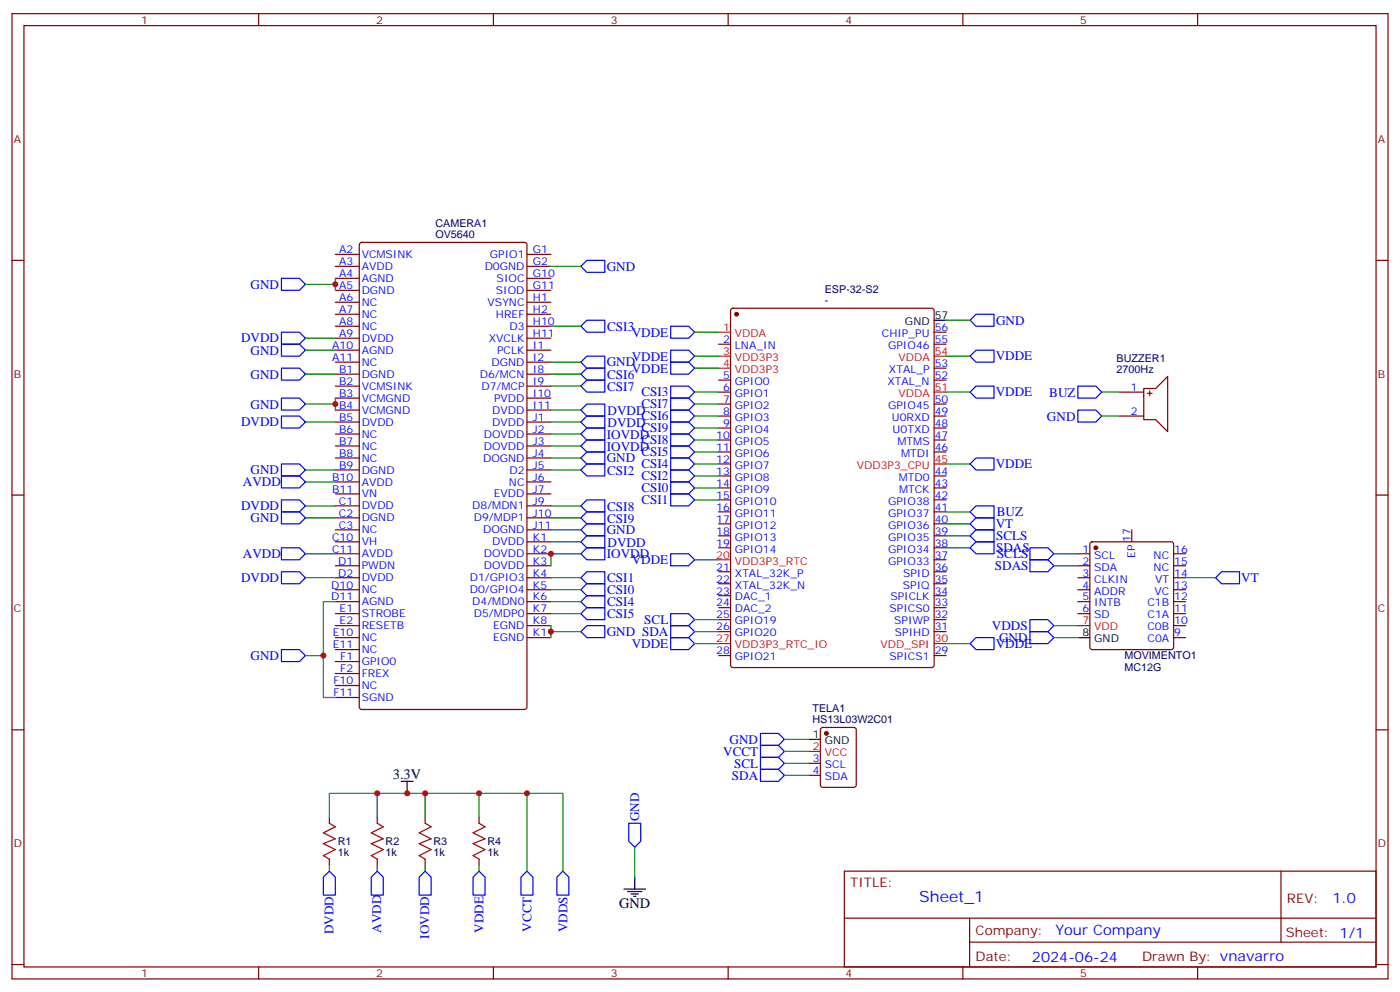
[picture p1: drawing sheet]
<svg xmlns="http://www.w3.org/2000/svg" width="412mm" height="292mm" viewBox="0 0 412 292" stroke-linecap="round" stroke-linejoin="round" font-family="sans-serif">
<g fill="none" stroke="#870000" stroke-width=".35">
<path d="M3.5 4h405.4v284.4h-405.4zM7.1 7.5h398.2v277.3h-398.2zM76.2 4v3.5M145.3 4v3.5M214.5 4v3.5M283.6 4v3.5M352.8 4v3.5M3.5 76.7h3.6M98.8 74.9h7M98.8 78.5h7M106.1 71.6l.4-.2h48l.7 .4v136.5l-.4 .6-48.3 .1-.6-.5-.1-136.4zM155.2 74.9h7.1"/>
<path d="M155.2 78.5h7.1M405.3 76.7h3.6M98.8 82h7M98.8 85.5h7M98.8 89h7M98.8 92.6h7M98.8 96.1h7M98.8 99.6h7M155.2 82h7.1M155.2 85.5h7.1M155.2 89h7.1M155.2 92.6h7.1"/>
<path d="M155.2 96.1h7.1M155.2 99.6h7.1M215.4 91l.5-.2h58.6l.6 .4 .1 104.7-.5 .7h-58.8l-.7-.4v-104.7zM275.2 97.9h3.5M98.8 103.2h7M98.8 106.7h7M98.8 110.2h7M98.8 113.7h7M98.8 117.3h7M155.2 103.2h7.1M155.2 106.7h7.1M155.2 110.2h7.1"/>
<path d="M155.2 113.7h7.1M155.2 117.3h7.1M211.7 115.5h3.5M211.7 101.4h3.5M211.7 112h3.5M211.7 119h3.5M275.2 101.4h3.5M275.2 112h3.5M275.2 119h3.5M275.2 108.4h3.5M329.8 115.5h7.1M336.9 114.4h3.5l3.6-3.5v16.2l-3.6-3.5h-3.5z"/>
<path d="M338 115.9h1.4M338.7 115.1v1.5M98.8 120.8h7M98.8 124.3h7M98.8 127.8h7M98.8 131.4h7M98.8 134.9h7M98.8 138.4h7M155.2 120.8h7.1M155.2 124.3h7.1M155.2 127.8h7.1M155.2 131.4h7.1"/>
<path d="M155.2 134.9h7.1M155.2 138.4h7.1M211.7 122.6h3.5M211.7 126.1h3.5M211.7 129.6h3.5M211.7 133.1h3.5M211.7 136.7h3.5M275.2 122.6h3.5M275.2 126.1h3.5M275.2 129.6h3.5M275.2 133.1h3.5M329.8 122.6h7.1"/>
<path d="M3.5 145.8h3.6M98.8 142h7M98.8 145.5h7M98.8 149h7M98.8 152.5h7M98.8 156.1h7M98.8 159.6h7M155.2 142h7.1M155.2 145.5h7.1M155.2 149h7.1M155.2 152.5h7.1M155.2 156.1h7.1"/>
<path d="M155.2 159.6h7.1M211.7 140.2h3.5M211.7 143.7h3.5M211.7 147.2h3.5M211.7 150.8h3.5M211.7 154.3h3.5M211.7 157.8h3.5M275.2 140.2h3.5M275.2 143.7h3.5M275.2 147.2h3.5M275.2 150.8h3.5M275.2 154.3h3.5"/>
<path d="M275.2 157.8h3.5M321.3 159.8l.4-.2h23.3l.5 .2 .2 .5v30.3l-.2 .5-.5 .2h-23.3l-.5-.2-.2-.5v-30.3zM333.4 156.1v3.5M405.3 145.8h3.6M98.8 163.1h7M98.8 166.7h7M98.8 170.2h7M98.8 173.7h7M98.8 177.2h7M155.2 163.1h7.1M155.2 166.7h7.1M155.2 170.2h7.1"/>
<path d="M155.2 173.7h7.1M155.2 177.2h7.1M211.7 161.4h3.5M211.7 168.4h3.5M211.7 171.9h3.5M211.7 175.5h3.5M211.7 179h3.5M275.2 161.4h3.5M275.2 168.4h3.5M275.2 171.9h3.5M275.2 175.5h3.5M275.2 179h3.5"/>
<path d="M275.2 164.9h3.5M317.5 163.1h3.5M317.5 166.7h3.5M317.5 170.2h3.5M317.5 173.7h3.5M317.5 177.2h3.5M345.7 163.1h3.5M345.7 166.7h3.5M345.7 170.2h3.5M345.7 173.7h3.5M345.7 177.2h3.5M98.8 180.8h7"/>
<path d="M98.8 187.8h7M98.8 184.3h7M98.8 191.3h7M98.8 194.9h7M98.8 198.4h7M155.2 180.8h7.1M155.2 187.8h7.1M155.2 184.3h7.1M211.7 182.5h3.5M211.7 186.1h3.5M211.7 193.1h3.5M275.2 182.5h3.5"/>
<path d="M275.2 186.1h3.5M275.2 193.1h3.5M317.5 180.8h3.5M345.7 180.8h3.5M345.7 187.8h3.5M345.7 184.3h3.5M3.5 215h3.6M98.8 201.9h7M98.8 205.5h7M241.9 214.5l.5-.2h9.1l.7 .4v16.5l-.4 .7h-9.4l-.7-.4v-16.5zM405.3 215h3.6M238.1 224.9h3.6"/>
<path d="M238.1 228.4h3.6M97 240.7v1.8M97 253.1v1.7M111.1 240.7v1.8M111.1 253.1v1.7M125.2 240.7v1.8M125.2 253.1v1.7M141.1 240.7v1.8M141.1 253.1v1.7M248.7 256.6h156.6v28.2h-156.6zM377.3 256.6v20.9M248.7 270.5h156.5"/>
<path d="M285.6 277.5h119.6M285.6 270.5v14.1M3.5 284.1h3.6M76.2 284.8v3.6M145.3 284.8v3.6M214.5 284.8v3.6M283.6 284.8v3.6M352.8 284.8v3.6M405.3 284.1h3.6"/>
</g>
<path d="M275.2 94.3h3.5M317.5 187.8h3.5M238.1 217.8h3.6M118.2 230.2h3.5M119.9 230.2v3.5M187 258.4v3.5M183.8 261.9h6.3M184.9 262.6h4.2M185.9 263.3h2.1M186.6 264h.7" fill="none" stroke="#000" stroke-width=".35"/>
<g fill="#870000" stroke="#870000" stroke-width=".35">
<circle cx="322.8" cy="161.4" r=".53"/>
<circle cx="243.4" cy="216" r=".53"/>
<circle cx="217" cy="92.6" r=".53"/>
</g>
<path d="M211.7 97.9h3.5M211.7 104.9h3.5M211.7 108.4h3.5M275.2 104.9h3.5M275.2 115.5h3.5M275.2 136.7h3.5M211.7 164.9h3.5M211.7 189.6h3.5M275.2 189.6h3.5M317.5 184.3h3.5M238.1 221.3h3.6" fill="none" stroke="#f00" stroke-width=".35"/>
<g fill="none" stroke="#00f" stroke-width=".35">
<path d="M171.1 78.5l1.8-1.8h5.3v3.5h-5.3zM82.9 82h5.3l1.8 1.7-1.8 1.8h-5.3zM82.9 97.9h5.3l1.8 1.7-1.8 1.8h-5.3zM171.1 96.1l1.8-1.8h5.3v3.6h-5.3zM197.6 96.1h5.2l1.8 1.8-1.8 1.7h-5.2zM287.5 92.6h5.3v3.5h-5.3l-1.7-1.8zM82.9 117.3h5.3l1.8 1.7-1.8 1.8h-5.3zM82.9 108.4h5.3l1.8 1.8-1.8 1.8h-5.3zM82.9 101.4h5.3l1.8 1.8-1.8 1.7h-5.3zM171.1 106.7l1.8-1.8h5.3v3.5h-5.3zM171.1 110.2l1.8-1.8h5.3v3.6h-5.3zM171.1 113.7l1.8-1.7h5.3v3.5h-5.3z"/>
<path d="M197.6 113.7h5.2l1.8 1.8-1.8 1.8h-5.2zM197.6 117.3h5.2l1.8 1.7-1.8 1.8h-5.2zM197.6 103.2h5.2l1.8 1.7-1.8 1.8h-5.2zM197.6 106.7h5.2l1.8 1.7-1.8 1.8h-5.2zM285.8 104.9l1.7-1.7h5.3v3.5h-5.3zM287.5 113.7h5.3v3.6h-5.3l-1.7-1.8zM317.5 113.7h5.3l1.8 1.8-1.8 1.8h-5.3zM82.9 136.7h5.3l1.8 1.7-1.8 1.8h-5.3zM82.9 122.6h5.3l1.8 1.7-1.8 1.8h-5.3zM171.1 138.4l1.8-1.7h5.3v3.5h-5.3zM171.1 120.8l1.8-1.8h5.3v3.6h-5.3zM171.1 124.3l1.8-1.7h5.3v3.5h-5.3z"/>
<path d="M171.1 127.8l1.8-1.7h5.3v3.5h-5.3zM171.1 131.4l1.8-1.8h5.3v3.5h-5.3zM171.1 134.9l1.8-1.8h5.3v3.6h-5.3zM197.6 120.8h5.2l1.8 1.8-1.8 1.7h-5.2zM197.6 124.3h5.2l1.8 1.8-1.8 1.7h-5.2zM197.6 127.8h5.2l1.8 1.8-1.8 1.8h-5.2zM197.6 131.4h5.2l1.8 1.7-1.8 1.8h-5.2zM197.6 134.9h5.2l1.8 1.8-1.8 1.7h-5.2zM197.6 138.4h5.2l1.8 1.8-1.8 1.8h-5.2zM287.5 134.9h5.3v3.5h-5.3l-1.7-1.7zM317.5 120.8h5.3l1.8 1.8-1.8 1.7h-5.3zM82.9 150.8h5.3l1.8 1.7-1.8 1.8h-5.3z"/>
<path d="M82.9 147.2h5.3l1.8 1.8-1.8 1.8h-5.3zM82.9 140.2h5.3l1.8 1.8-1.8 1.7h-5.3zM171.1 156.1l1.8-1.8h5.3v3.5h-5.3zM171.1 149l1.8-1.8h5.3v3.6h-5.3zM171.1 152.5l1.8-1.7h5.3v3.5h-5.3zM171.1 159.6l1.8-1.8h5.3v3.6h-5.3zM197.6 142h5.2l1.8 1.7-1.8 1.8h-5.2zM197.6 145.5h5.2l1.8 1.7-1.8 1.8h-5.2zM285.8 157.8l1.7-1.7h5.3v3.5h-5.3zM285.8 150.8l1.7-1.8h5.3v3.5h-5.3zM287.5 159.6h5.3v3.5h-5.3l-1.7-1.7zM287.5 152.5h5.3v3.6h-5.3l-1.7-1.8z"/>
<path d="M82.9 168.4h5.3l1.8 1.8-1.8 1.7h-5.3zM82.9 161.4h5.3l1.8 1.7-1.8 1.8h-5.3zM171.1 170.2l1.8-1.8h5.3v3.5h-5.3zM171.1 173.7l1.8-1.8h5.3v3.6h-5.3zM171.1 177.2l1.8-1.7h5.3v3.5h-5.3zM171.1 163.1l1.8-1.7h5.3v3.5h-5.3zM197.6 163.1h5.2l1.8 1.8-1.8 1.8h-5.2zM303.4 161.4h5.3l1.7 1.7-1.7 1.8h-5.3zM303.4 164.9h5.3l1.7 1.8-1.7 1.7h-5.3zM358.1 170.2l1.7-1.8h5.3v3.5h-5.3zM82.9 191.3h5.3l1.8 1.8-1.8 1.8h-5.3zM171.1 186.1l1.8-1.8h5.3v3.5h-5.3z"/>
<path d="M171.1 180.8l1.8-1.8h5.3v3.5h-5.3zM197.6 187.8h5.2l1.8 1.8-1.8 1.7h-5.2zM197.6 180.8h5.2l1.8 1.7-1.8 1.8h-5.2zM197.6 184.3h5.2l1.8 1.8-1.8 1.7h-5.2zM285.8 189.6l1.7-1.8h5.3v3.5h-5.3zM303.4 186.1h5.3l1.7 1.7-1.7 1.8h-5.3zM303.4 182.5h5.3l1.7 1.8-1.7 1.8h-5.3zM224 216h5.3l1.8 1.8-1.8 1.8h-5.3zM224 219.6h5.3l1.8 1.7-1.8 1.8h-5.3zM224 223.1h5.3l1.8 1.8-1.8 1.7h-5.3zM224 226.6h5.3l1.8 1.8-1.8 1.8h-5.3zM95.2 258.4l1.8-1.8 1.8 1.8v5.3h-3.6z"/>
<path d="M109.4 258.4l1.7-1.8 1.8 1.8v5.3h-3.5zM125.2 256.6l1.8 1.8v5.3h-3.5v-5.3zM141.1 256.6l1.8 1.8v5.3h-3.6v-5.3zM155.2 256.6l1.8 1.8v5.3h-3.5v-5.3zM165.8 256.6l1.8 1.8v5.3h-3.6v-5.3zM185.2 242.5h3.5v5.3l-1.7 1.8-1.8-1.8z"/>
</g>
<g fill="none" stroke="#008700" stroke-width=".35">
<path d="M162.3 78.5h8.8M90 83.7h8.8M90 99.6h8.8M98.8 82v3.5M162.3 96.1h8.8M204.6 97.9h7.1M278.7 94.3h7.1M90 119h8.8M90 110.2h8.8M90 103.2h8.8M98.8 117.3v3.5M162.3 106.7h8.8"/>
<path d="M162.3 110.2h8.8M162.3 113.7h8.8M204.6 119h7.1M204.6 115.5h7.1M204.6 104.9h7.1M204.6 108.4h7.1M278.7 115.5h7.1M278.7 104.9h7.1M324.6 115.5h5.2M90 138.4h8.8M90 124.3h8.8M162.3 138.4h8.8"/>
<path d="M162.3 124.3h8.8M162.3 120.8h8.8M162.3 127.8h8.8M162.3 131.4h8.8M162.3 134.9h8.8M204.6 122.6h7.1M204.6 126.1h7.1M204.6 129.6h7.1M204.6 133.1h7.1M204.6 136.7h7.1M278.7 136.7h7.1M324.6 122.6h5.2"/>
<path d="M90 152.5h8.8M90 149h8.8M90 142h8.8M162.3 152.5h8.8M162.3 156.1h8.8M162.3 149h8.8M162.3 159.6h8.8M204.6 140.2h7.1M204.6 143.7h7.1M204.6 147.2h7.1M278.7 157.8h7.1M278.7 154.3h7.1"/>
<path d="M278.7 150.8h7.1M90 170.2h8.8M90 163.1h8.8M98.8 177.2h-3.6v28.3h3.6M162.3 177.2h8.8M162.3 173.7h8.8M162.3 170.2h8.8M171.1 163.1h-8.8v3.6M204.6 164.9h7.1M278.7 161.4h7.1M310.4 163.1h7.1M310.4 166.7h7.1"/>
<path d="M349.2 170.2h8.9M90 193.1h5.2M162.3 184.3v1.8h8.8M162.3 186.1v1.7M162.3 180.8h8.8M204.6 189.6h7.1M204.6 182.5h7.1M204.6 186.1h7.1M278.7 189.6h7.1M310.4 187.8h7.1M310.4 184.3h7.1M231.1 217.8h7"/>
<path d="M111.1 233.7h14.1v7M125.2 233.7h15.9v7M141.1 233.7h14.1v22.9M155.2 233.7h10.6v22.9M231.1 224.9h7M231.1 228.4h7M231.1 221.3h7M97 240.7v-7h14.1v7M97 254.8v1.8M111.1 254.8v1.8M125.2 254.8v1.8M141.1 254.8v1.8"/>
<path d="M187 249.6v8.8"/>
</g>
<path d="M97 242.5l1.8 1.1-3.6 1.7 3.6 1.8-3.6 1.4 3.6 1.8-3.6 1.7 1.8 1.1M111.1 242.5l1.8 1.1-3.5 1.7 3.5 1.8-3.5 1.4 3.5 1.8-3.5 1.7 1.7 1.1M125.2 242.5l1.8 1.1-3.5 1.7 3.5 1.8-3.5 1.4 3.5 1.8-3.5 1.7 1.7 1.1M141.1 242.5l1.8 1.1-3.6 1.7 3.6 1.8-3.6 1.4 3.6 1.8-3.6 1.7 1.8 1.1" fill="none" stroke="#a10000" stroke-width=".35"/>
<g fill="#c00">
<circle cx="98.8" cy="83.7" r=".88"/>
<circle cx="98.8" cy="119" r=".88"/>
<circle cx="95.3" cy="193.1" r=".88"/>
<circle cx="162.3" cy="186.1" r=".88"/>
<circle cx="162.3" cy="163.1" r=".88"/>
<circle cx="111.1" cy="233.7" r=".88"/>
<circle cx="125.2" cy="233.7" r=".88"/>
<circle cx="141.1" cy="233.7" r=".88"/>
<circle cx="155.2" cy="233.7" r=".88"/>
<circle cx="119.9" cy="233.7" r=".88"/>
</g>
<text font-size="4.6" fill="#00f" x="270.8" y="265.6">Sheet_1</text>
<g font-size="4.2">
<text x="115.7" y="229.4">3.3V</text>
<text x="182.4" y="267.5">GND</text>
</g>
<g font-size="4.2" fill="#00f">
<text x="392.5" y="265.9">1.0</text>
<text x="310.9" y="275.4">Your Company</text>
<text x="304" y="283.2">2024-06-24</text>
</g>
<g font-size="3.9" fill="#00f">
<text x="178.7" y="79.7">GND</text>
<text x="73.8" y="85.1">GND</text>
<text x="293.4" y="95.6">GND</text>
<text x="71" y="100.8">DVDD</text>
<text x="178.9" y="97.5">CSI3</text>
<text x="186.1" y="99.2">VDDE</text>
<text x="73.8" y="104.5">GND</text>
<text x="178.7" y="107.9">GND</text>
<text x="186.1" y="106.2">VDDE</text>
<text x="293.3" y="106.1">VDDE</text>
<text x="73.8" y="111.5">GND</text>
<text x="178.9" y="111.6">CSI6</text>
<text x="186.1" y="109.8">VDDE</text>
<text x="178.9" y="115.1">CSI7</text>
<text x="188.9" y="116.7">CSI3</text>
<text x="293.3" y="116.7">VDDE</text>
<text x="309.1" y="116.8">BUZ</text>
<text x="71" y="125.5">DVDD</text>
<text x="73.8" y="120.3">GND</text>
<text x="179" y="122.2">DVDD</text>
<text x="179" y="125.7">DVDD</text>
<text x="188.9" y="120.2">CSI7</text>
<text x="188.9" y="123.8">CSI6</text>
<text x="308.4" y="123.9">GND</text>
<text x="178.8" y="129.2">IOVDD</text>
<text x="188.9" y="127.3">CSI9</text>
<text x="188.9" y="130.8">CSI8</text>
<text x="178.7" y="136.2">GND</text>
<text x="178.8" y="132.8">IOVDD</text>
<text x="188.9" y="134.3">CSI5</text>
<text x="188.9" y="137.9">CSI4</text>
<text x="293.3" y="137.9">VDDE</text>
<text x="71.6" y="143.2">AVDD</text>
<text x="73.8" y="139.7">GND</text>
<text x="178.9" y="139.8">CSI2</text>
<text x="188.9" y="141.4">CSI2</text>
<text x="188.9" y="144.9">CSI0</text>
<text x="188.9" y="148.4">CSI1</text>
<text x="71" y="150.2">DVDD</text>
<text x="73.8" y="153.9">GND</text>
<text x="178.9" y="150.4">CSI8</text>
<text x="178.9" y="153.9">CSI9</text>
<text x="293.3" y="155.5">VT</text>
<text x="293.6" y="152">BUZ</text>
<text x="178.7" y="157.3">GND</text>
<text x="179" y="161">DVDD</text>
<text x="293.4" y="159">SCLS</text>
<text x="71.6" y="164.3">AVDD</text>
<text x="178.8" y="164.5">IOVDD</text>
<text x="186.1" y="166.2">VDDE</text>
<text x="293.1" y="168">SDAS</text>
<text x="293.4" y="162.6">SDAS</text>
<text x="293.7" y="164.4">SCLS</text>
<text x="71" y="171.4">DVDD</text>
<text x="178.9" y="171.6">CSI1</text>
<text x="365.6" y="171.4">VT</text>
<text x="178.9" y="175.1">CSI0</text>
<text x="178.9" y="178.6">CSI4</text>
<text x="178.9" y="182.1">CSI5</text>
<text x="189.8" y="183.8">SCL</text>
<text x="292.2" y="185.6">VDDS</text>
<text x="178.7" y="187.3">GND SDA</text>
<text x="186.1" y="190.9">VDDE</text>
<text x="293.3" y="190.8">VDDE</text>
<text x="294.3" y="189.1">GND</text>
<text x="73.8" y="194.4">GND</text>
<text x="214.9" y="219.1">GND</text>
<text x="213" y="222.6">VCCT</text>
<text x="216.2" y="226.2">SCL</text>
<text x="215.6" y="229.7">SDA</text>
<text x="188.2" y="241.9" transform="rotate(-90 188.2 241.9)">GND</text>
<text x="98.2" y="275.2" transform="rotate(-90 98.2 275.2)">DVDD</text>
<text x="112.3" y="274.8" transform="rotate(-90 112.3 274.8)">AVDD</text>
<text x="142.4" y="274.8" transform="rotate(-90 142.4 274.8)">VDDE</text>
<text x="156.5" y="274.4" transform="rotate(-90 156.5 274.4)">VCCT</text>
<text x="167.1" y="274.6" transform="rotate(-90 167.1 274.6)">VDDS</text>
<text x="126.4" y="276.5" transform="rotate(-90 126.4 276.5)">IOVDD</text>
</g>
<g font-size="3.9" fill="#800">
<text x="250.5" y="261.2">TITLE:</text>
<text x="379.1" y="265.9">REV:</text>
<text x="287.4" y="275.4">Company:</text>
<text x="378.7" y="276">Sheet: 1/1</text>
<text x="287.4" y="283.1">Date:</text>
<text x="336.4" y="283.2">Drawn By: vnavarro</text>
</g>
<g font-size="3.2" fill="#800">
<text x="41.6" y="7">1</text>
<text x="110.8" y="7">2</text>
<text x="179.9" y="7">3</text>
<text x="249.1" y="7">4</text>
<text x="318.2" y="7">5</text>
<text x="4.1" y="42.1">A</text>
<text x="405.9" y="42.1">A</text>
<text x="4.1" y="111.3">B</text>
<text x="405.9" y="111.3">B</text>
<text x="4.1" y="180.4">C</text>
<text x="405.9" y="180.4">C</text>
<text x="4.1" y="249.6">D</text>
<text x="405.9" y="249.6">D</text>
<text x="41.6" y="287.8">1</text>
<text x="110.8" y="287.8">2</text>
<text x="179.9" y="287.8">3</text>
<text x="249.1" y="287.8">4</text>
<text x="318.2" y="287.8">5</text>
</g>
<g font-size="3.2" fill="#000080">
<text x="128.3" y="70.2">OV5640</text>
<text x="128.3" y="66.9">CAMERA1</text>
<text x="243" y="89.6">-</text>
<text x="243" y="86.3">ESP-32-S2</text>
<text x="328.9" y="106.6">BUZZER1</text>
<text x="328.9" y="109.9">2700Hz</text>
<text x="331.2" y="197.5">MC12G</text>
<text x="331.2" y="194.2">MOVIMENTO1</text>
<text x="239.3" y="209.8">TELA1</text>
<text x="239.3" y="213.1">HS13L03W2C01</text>
<text x="99.5" y="249">R1</text>
<text x="113.6" y="249">R2</text>
<text x="127.7" y="249">R3</text>
<text x="143.6" y="249">R4</text>
<text x="99.5" y="252.1">1k</text>
<text x="113.6" y="252.1">1k</text>
<text x="127.7" y="252.1">1k</text>
<text x="143.6" y="252.1">1k</text>
</g>
<g font-size="3.2" fill="#00f">
<text x="99.9" y="74.6">A2</text>
<text x="106.5" y="76">VCMSINK</text>
<text x="144.3" y="76">GPIO1</text>
<text x="157" y="74.6">G1</text>
<text x="99.9" y="78.1">A3</text>
<text x="99.9" y="81.6">A4</text>
<text x="106.5" y="79.5">AVDD</text>
<text x="106.5" y="83">AGND</text>
<text x="142.8" y="79.5">D0GND</text>
<text x="146.3" y="83">SIOC</text>
<text x="157" y="78.1">G2</text>
<text x="157" y="81.6">G10</text>
<text x="99.9" y="85.2">A5</text>
<text x="99.9" y="88.7">A6</text>
<text x="106.5" y="86.6">DGND</text>
<text x="146.1" y="86.6">SIOD</text>
<text x="157" y="85.2">G11</text>
<text x="157" y="88.7">H1</text>
<text x="99.9" y="92.2">A7</text>
<text x="99.9" y="95.7">A8</text>
<text x="106.5" y="90.1">NC</text>
<text x="106.5" y="93.6">NC</text>
<text x="143.6" y="90.1">VSYNC</text>
<text x="146.1" y="93.6">HREF</text>
<text x="157" y="92.2">H2</text>
<text x="157" y="95.7">H10</text>
<text x="99.9" y="99.3">A9</text>
<text x="106.5" y="97.2">NC</text>
<text x="106.5" y="100.7">DVDD</text>
<text x="144" y="100.7">XVCLK</text>
<text x="150.1" y="97.2">D3</text>
<text x="157" y="99.3">H11</text>
<text x="213" y="101">2</text>
<text x="259.8" y="99.3">CHIP_PU</text>
<text x="275.3" y="101">55</text>
<text x="275.3" y="97.5">56</text>
<text x="97.9" y="102.8">A10</text>
<text x="97.9" y="106.3">A11</text>
<text x="106.5" y="104.2">AGND</text>
<text x="106.5" y="107.7">NC</text>
<text x="144.8" y="107.7">DGND</text>
<text x="146.4" y="104.2">PCLK</text>
<text x="157" y="102.8">I1</text>
<text x="157" y="106.3">I2</text>
<text x="216.5" y="102.8">LNA_IN</text>
<text x="261.6" y="102.8">GPIO46</text>
<text x="99.9" y="109.9">B1</text>
<text x="99.9" y="113.4">B2</text>
<text x="106.5" y="111.3">DGND</text>
<text x="141.4" y="111.3">D6/MCN</text>
<text x="157" y="109.9">I8</text>
<text x="157" y="113.4">I9</text>
<text x="213" y="111.6">5</text>
<text x="216.5" y="113.4">GPIO0</text>
<text x="261.4" y="113.4">XTAL_N</text>
<text x="261.9" y="109.9">XTAL_P</text>
<text x="275.3" y="111.6">52</text>
<text x="275.3" y="108.1">53</text>
<text x="99.9" y="116.9">B3</text>
<text x="106.5" y="114.8">VCMSINK</text>
<text x="106.5" y="118.3">VCMGND</text>
<text x="141.8" y="114.8">D7/MCP</text>
<text x="145.5" y="118.3">PVDD</text>
<text x="157" y="116.9">I10</text>
<text x="213" y="115.1">6</text>
<text x="213" y="118.7">7</text>
<text x="216.5" y="116.9">GPIO1</text>
<text x="275.3" y="118.7">50</text>
<text x="333.1" y="115.1">1</text>
<text x="99.9" y="120.4">B4</text>
<text x="99.9" y="124">B5</text>
<text x="106.5" y="121.8">VCMGND</text>
<text x="106.5" y="125.4">DVDD</text>
<text x="145" y="121.8">DVDD</text>
<text x="145" y="125.4">DVDD</text>
<text x="157" y="120.4">I11</text>
<text x="157" y="124">J1</text>
<text x="213" y="122.2">8</text>
<text x="213" y="125.7">9</text>
<text x="216.5" y="120.4">GPIO2</text>
<text x="216.5" y="124">GPIO3</text>
<text x="261.6" y="120.4">GPIO45</text>
<text x="262.7" y="124">U0RXD</text>
<text x="275.3" y="125.7">48</text>
<text x="275.3" y="122.2">49</text>
<text x="333.1" y="122.2">2</text>
<text x="99.9" y="127.5">B6</text>
<text x="99.9" y="131">B7</text>
<text x="106.5" y="128.9">NC</text>
<text x="142.5" y="128.9">DOVDD</text>
<text x="157" y="127.5">J2</text>
<text x="157" y="131">J3</text>
<text x="211" y="129.3">10</text>
<text x="216.5" y="127.5">GPIO4</text>
<text x="216.5" y="131">GPIO5</text>
<text x="262.9" y="127.5">U0TXD</text>
<text x="264.4" y="131">MTMS</text>
<text x="275.3" y="129.3">47</text>
<text x="99.9" y="134.5">B8</text>
<text x="106.5" y="132.4">NC</text>
<text x="106.5" y="136">NC</text>
<text x="142.3" y="136">DOGND</text>
<text x="142.5" y="132.4">DOVDD</text>
<text x="157" y="134.5">J4</text>
<text x="211" y="132.8">11</text>
<text x="211" y="136.3">12</text>
<text x="216.5" y="134.5">GPIO6</text>
<text x="265.5" y="134.5">MTDI</text>
<text x="275.3" y="132.8">46</text>
<text x="97.9" y="141.6">B10</text>
<text x="99.9" y="138.1">B9</text>
<text x="106.5" y="139.5">DGND</text>
<text x="106.5" y="143">AVDD</text>
<text x="149.9" y="143">NC</text>
<text x="150.1" y="139.5">D2</text>
<text x="157" y="138.1">J5</text>
<text x="157" y="141.6">J6</text>
<text x="211" y="139.8">13</text>
<text x="211" y="143.4">14</text>
<text x="216.5" y="138.1">GPIO7</text>
<text x="216.5" y="141.6">GPIO8</text>
<text x="264.8" y="141.6">MTD0</text>
<text x="275.3" y="143.4">43</text>
<text x="275.3" y="139.8">44</text>
<text x="97.9" y="145.1">B11</text>
<text x="99.8" y="148.7">C1</text>
<text x="106.5" y="146.5">VN</text>
<text x="145.5" y="146.5">EVDD</text>
<text x="157" y="145.1">J7</text>
<text x="157" y="148.7">J9</text>
<text x="211" y="146.9">15</text>
<text x="216.5" y="145.1">GPIO9</text>
<text x="216.5" y="148.7">GPIO10</text>
<text x="261.6" y="148.7">GPIO38</text>
<text x="264.8" y="145.1">MTCK</text>
<text x="275.3" y="146.9">42</text>
<text x="99.8" y="152.2">C2</text>
<text x="99.8" y="155.7">C3</text>
<text x="106.5" y="150.1">DVDD</text>
<text x="106.5" y="153.6">DGND</text>
<text x="139.1" y="150.1">D8/MDN1</text>
<text x="139.6" y="153.6">D9/MDP1</text>
<text x="157" y="152.2">J10</text>
<text x="157" y="155.7">J11</text>
<text x="211" y="150.4">16</text>
<text x="211" y="154">17</text>
<text x="216.5" y="152.2">GPIO11</text>
<text x="216.5" y="155.7">GPIO12</text>
<text x="261.6" y="155.7">GPIO36</text>
<text x="261.6" y="152.2">GPIO37</text>
<text x="275.3" y="154">40</text>
<text x="275.3" y="150.4">41</text>
<text x="97.8" y="159.2">C10</text>
<text x="106.5" y="157.1">NC</text>
<text x="106.5" y="160.7">VH</text>
<text x="142.3" y="157.1">DOGND</text>
<text x="145" y="160.7">DVDD</text>
<text x="157" y="159.2">K1</text>
<text x="211" y="157.5">18</text>
<text x="211" y="161">19</text>
<text x="216.5" y="159.2">GPIO13</text>
<text x="261.6" y="159.2">GPIO35</text>
<text x="275.3" y="161">38</text>
<text x="275.3" y="157.5">39</text>
<text x="333" y="159.6" transform="rotate(-90 333 159.6)">17</text>
<text x="97.8" y="162.8">C11</text>
<text x="99.6" y="166.3">D1</text>
<text x="106.5" y="164.2">AVDD</text>
<text x="106.5" y="167.7">PWDN</text>
<text x="142.5" y="164.2">DOVDD</text>
<text x="142.5" y="167.7">DOVDD</text>
<text x="157" y="162.8">K2</text>
<text x="157" y="166.3">K3</text>
<text x="216.5" y="162.8">GPIO14</text>
<text x="261.6" y="166.3">GPIO33</text>
<text x="261.6" y="162.8">GPIO34</text>
<text x="275.3" y="164.5">37</text>
<text x="318.8" y="162.8">1</text>
<text x="318.8" y="166.3">2</text>
<text x="322.3" y="164.5">SCL</text>
<text x="334.4" y="164.2" transform="rotate(-90 334.4 164.2)">EP</text>
<text x="339.8" y="164.5">NC</text>
<text x="345.9" y="166.3">15</text>
<text x="345.9" y="162.8">16</text>
<text x="97.6" y="173.4">D10</text>
<text x="99.6" y="169.8">D2</text>
<text x="106.5" y="171.2">DVDD</text>
<text x="138.4" y="171.2">D1/GPIO3</text>
<text x="157" y="169.8">K4</text>
<text x="157" y="173.4">K5</text>
<text x="211" y="168.1">21</text>
<text x="211" y="171.6">22</text>
<text x="216.5" y="169.8">XTAL_32K_P</text>
<text x="216.5" y="173.4">XTAL_32K_N</text>
<text x="265.9" y="173.4">SPIQ</text>
<text x="266" y="169.8">SPID</text>
<text x="275.3" y="171.6">35</text>
<text x="275.3" y="168.1">36</text>
<text x="318.8" y="169.8">3</text>
<text x="318.8" y="173.4">4</text>
<text x="322.3" y="168.1">SDA</text>
<text x="322.3" y="171.6">CLKIN</text>
<text x="339.8" y="168.1">NC</text>
<text x="340.3" y="171.6">VT</text>
<text x="345.9" y="173.4">13</text>
<text x="345.9" y="169.8">14</text>
<text x="97.6" y="176.9">D11</text>
<text x="106.5" y="174.8">NC</text>
<text x="106.5" y="178.3">AGND</text>
<text x="138.4" y="174.8">D0/GPIO4</text>
<text x="139.1" y="178.3">D4/MDN0</text>
<text x="157" y="176.9">K6</text>
<text x="211" y="175.1">23</text>
<text x="211" y="178.6">24</text>
<text x="216.5" y="176.9">DAC_1</text>
<text x="262.3" y="176.9">SPICLK</text>
<text x="275.3" y="178.6">33</text>
<text x="275.3" y="175.1">34</text>
<text x="318.8" y="176.9">5</text>
<text x="322.3" y="175.1">ADDR</text>
<text x="322.3" y="178.6">INTB</text>
<text x="338" y="178.6">C1B</text>
<text x="340" y="175.1">VC</text>
<text x="345.9" y="176.9">12</text>
<text x="100" y="180.4">E1</text>
<text x="100" y="183.9">E2</text>
<text x="106.5" y="181.8">STROBE</text>
<text x="106.5" y="185.3">RESETB</text>
<text x="139.6" y="181.8">D5/MDP0</text>
<text x="145.2" y="185.3">EGND</text>
<text x="157" y="180.4">K7</text>
<text x="157" y="183.9">K8</text>
<text x="211" y="182.2">25</text>
<text x="211" y="185.7">26</text>
<text x="216.5" y="180.4">DAC_2</text>
<text x="216.5" y="183.9">GPIO19</text>
<text x="262" y="180.4">SPICS0</text>
<text x="263.4" y="183.9">SPIWP</text>
<text x="275.3" y="185.7">31</text>
<text x="275.3" y="182.2">32</text>
<text x="318.8" y="180.4">6</text>
<text x="322.3" y="182.2">SD</text>
<text x="338" y="185.7">C0B</text>
<text x="338" y="182.2">C1A</text>
<text x="345.9" y="183.9">10</text>
<text x="345.9" y="180.4">11</text>
<text x="98" y="187.5">E10</text>
<text x="98" y="191">E11</text>
<text x="106.5" y="188.9">NC</text>
<text x="145.2" y="188.9">EGND</text>
<text x="157" y="187.5">K11</text>
<text x="216.5" y="187.5">GPIO20</text>
<text x="263.6" y="187.5">SPIHD</text>
<text x="338" y="189.2">C0A</text>
<text x="345.9" y="187.5">9</text>
<text x="100.2" y="194.5">F1</text>
<text x="106.5" y="192.4">NC</text>
<text x="106.5" y="195.9">GPIO0</text>
<text x="211" y="192.8">28</text>
<text x="216.5" y="194.5">GPIO21</text>
<text x="262" y="194.5">SPICS1</text>
<text x="275.3" y="192.8">29</text>
<text x="98.2" y="201.6">F10</text>
<text x="100.2" y="198">F2</text>
<text x="106.5" y="199.5">FREX</text>
<text x="106.5" y="203">NC</text>
<text x="98.2" y="205.1">F11</text>
<text x="106.5" y="206.5">SGND</text>
<text x="239.5" y="224.5">3</text>
<text x="243" y="226.3">SCL</text>
<text x="239.5" y="228">4</text>
<text x="243" y="229.8">SDA</text>
</g>
<g font-size="3.2">
<text x="266.6" y="95.7">GND</text>
<text x="275.3" y="94">57</text>
<text x="318.8" y="187.5">8</text>
<text x="322.3" y="189.2">GND</text>
<text x="239.5" y="217.5">1</text>
<text x="243" y="219.2">GND</text>
</g>
<g font-size="3.2" fill="#f00">
<text x="213" y="97.5">1</text>
<text x="216.5" y="99.3">VDDA</text>
<text x="213" y="104.6">3</text>
<text x="216.5" y="106.3">VDD3P3</text>
<text x="264.6" y="106.3">VDDA</text>
<text x="275.3" y="104.6">54</text>
<text x="213" y="108.1">4</text>
<text x="216.5" y="109.9">VDD3P3</text>
<text x="264.6" y="116.9">VDDA</text>
<text x="275.3" y="115.1">51</text>
<text x="275.3" y="136.3">45</text>
<text x="252.4" y="138.1">VDD3P3_CPU</text>
<text x="211" y="164.5">20</text>
<text x="216.5" y="166.3">VDD3P3_RTC</text>
<text x="318.8" y="183.9">7</text>
<text x="322.3" y="185.7">VDD</text>
<text x="211" y="189.2">27</text>
<text x="216.5" y="191">VDD3P3_RTC_IO</text>
<text x="259.4" y="191">VDD_SPI</text>
<text x="275.3" y="189.2">30</text>
<text x="239.5" y="221">2</text>
<text x="243" y="222.7">VCC</text>
</g>
</svg>
